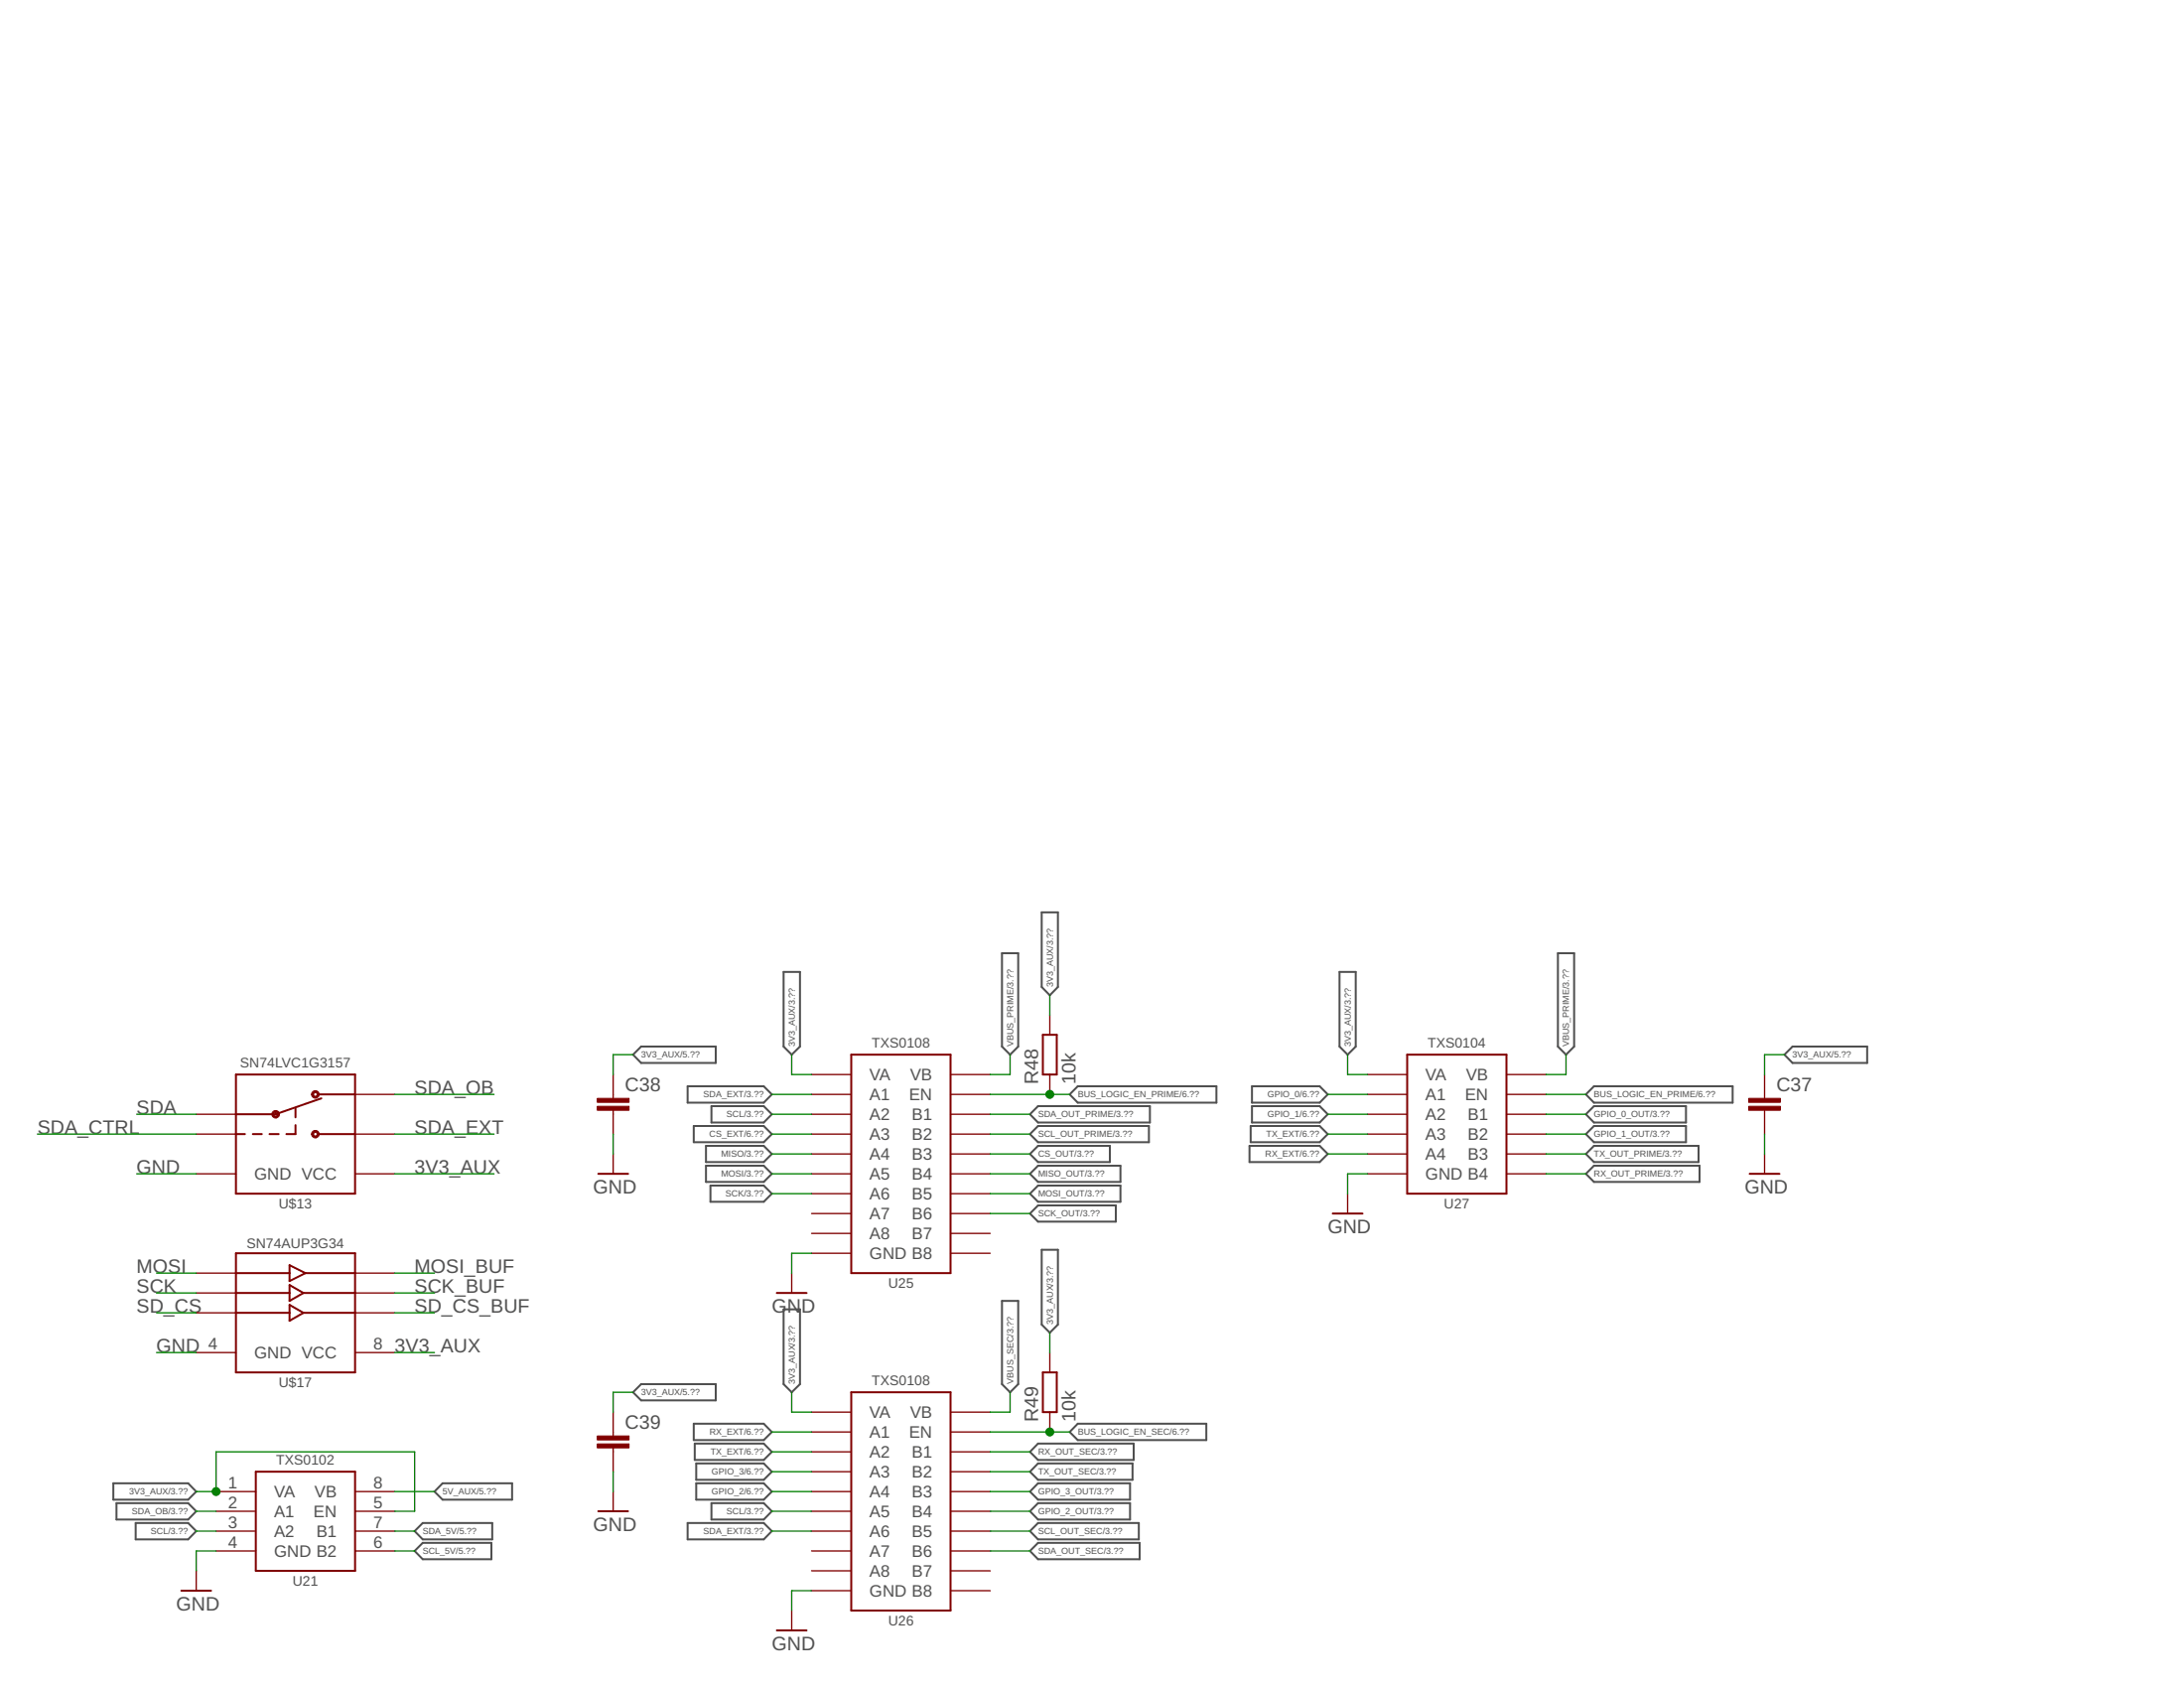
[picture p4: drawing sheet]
<svg xmlns="http://www.w3.org/2000/svg" width="279mm" height="216mm" viewBox="0 0 279 216" stroke-linecap="round" stroke-linejoin="round" font-family="sans-serif">
<g fill="none" stroke="#505050" stroke-width=".25">
<path d="M133.3 116.7h2v9.5l-1 1.1-1-1.1zM82 133.9h9.6v2.1h-9.6l-1-1.1zM88 138.9h9.7l1 1.1-1 1h-9.7zM100.2 124.3h2.1v9.6l-1 1-1.1-1zM128.2 121.9h2.1v12l-1.1 1-1-1zM136.8 140l1.1-1.1h17.7v2.1h-17.7zM160.2 138.9h8.6l1.1 1.1-1.1 1h-8.6zM171.4 124.3h2v9.6l-1 1-1-1zM199.3 121.9h2.1v12l-1.1 1-1-1zM202.9 140l1-1.1h17.8v2.1h-17.8zM228.3 134.9l1-1h9.6v2.1h-9.6zM88.8 144h8.9l1 1.1-1 1h-8.9z"/>
<path d="M90.3 149.1h7.4l1 1-1 1.1h-7.4zM90.3 146.6h7.4l1 1-1 1h-7.4zM90.9 151.6h6.8l1 1.1-1 1h-6.8zM91 141.5h6.7l1 1-1 1.1h-6.7zM131.8 142.5l1-1h14.3v2.1h-14.3zM131.8 150.1l1-1h10.5v2.1h-10.5zM131.8 152.7l1-1.1h10.5v2.1h-10.5zM131.8 145.1l1-1.1h14.2v2.1h-14.2zM131.8 147.6l1-1h9.2v2h-9.2zM131.8 155.2l1-1h9.9v2.1h-9.9zM133.3 159.9h2v9.5l-1 1.1-1-1.1zM159.9 146.6h8.9l1.1 1-1.1 1h-8.9z"/>
<path d="M160 144h8.8l1.1 1.1-1.1 1h-8.8zM160.2 141.5h8.6l1.1 1-1.1 1.1h-8.6zM202.9 142.5l1-1h11.8v2.1h-11.8zM202.9 150.1l1-1h13.5v2.1h-13.5zM202.9 145.1l1-1.1h11.8v2.1h-11.8zM202.9 147.6l1-1h13.4v2h-13.4zM81 178.1l1-1.1h9.6v2.1h-9.6zM100.2 167.5h2.1v9.5l-1 1.1-1.1-1.1zM128.2 166.4h2.1v10.6l-1.1 1.1-1-1.1zM14.5 189.7h9.6l1 1.1-1 1h-9.6zM14.9 192.3h9.2l1 1-1 1.1h-9.2zM17.4 194.8h6.7l1 1-1 1.1h-6.7z"/>
<path d="M53 195.8l1.1-1h8.9v2.1h-8.9zM53 198.4l1.1-1.1h8.8v2.1h-8.8zM56.6 189.7h8.9v2.1h-8.9l-1-1zM88 194.8h9.7l1 1-1 1.1h-9.7zM88.8 182.1h8.9l1 1.1-1 1h-8.9zM88.9 184.6h8.8l1 1.1-1 1h-8.8zM89.1 189.7h8.6l1 1.1-1 1h-8.6zM89.1 187.2h8.6l1 1-1 1.1h-8.6zM91 192.3h6.7l1 1-1 1.1h-6.7zM131.8 195.8l1-1h12.9v2.1h-12.9zM131.8 193.3l1-1h11.8v2.1h-11.8zM132.8 189.7h11.8v2.1h-11.8l-1-1z"/>
<path d="M132.8 197.3h13v2.1h-13l-1-1zM132.8 184.6h12.2v2.1h-12.2l-1-1zM132.8 187.2h12.1v2.1h-12.1l-1-1.1zM137.9 182.1h16.4v2.1h-16.4l-1.1-1z"/>
</g>
<g fill="none" stroke="#800000" stroke-width=".17">
<path d="M45.4 140h5.1M78.4 137.4v3.1M103.8 140h5.1M103.8 137.4h5.1M121.6 140h5.1M121.6 137.4h5.1M134.3 129.8v2.6M134.3 137.4v2.6M174.9 140h5.1M174.9 137.4h5.1M192.7 140h5.1M192.7 137.4h5.1"/>
<path d="M225.7 137.4v3.1M25.1 142.5h5.1M25.1 145.1h5.1M25.1 150.1h5.1M45.4 145.1h5.1M45.4 150.1h5.1M78.4 142v3.1M78.4 147.6v2.5M103.8 142.5h5.1M103.8 145.1h5.1M103.8 150.1h5.1M103.8 147.6h5.1"/>
<path d="M103.8 152.7h5.1M103.8 155.2h5.1M103.8 157.8h5.1M121.6 142.5h5.1M121.6 145.1h5.1M121.6 150.1h5.1M121.6 147.6h5.1M121.6 152.7h5.1M121.6 155.2h5.1M121.6 157.8h5.1M172.4 152.7v2.5M174.9 142.5h5.1"/>
<path d="M174.9 145.1h5.1M174.9 150.1h5.1M174.9 147.6h5.1M192.7 142.5h5.1M192.7 145.1h5.1M192.7 150.1h5.1M192.7 147.6h5.1M225.7 142v3.1M225.7 147.6v2.5M25.1 162.8h5.1M25.1 165.4h5.1M25.1 167.9h5.1"/>
<path d="M25.1 173h5.1M45.4 162.8h5.1M45.4 165.4h5.1M45.4 167.9h5.1M45.4 173h5.1M101.3 162.8v2.6M103.8 160.3h5.1M121.6 160.3h5.1M134.3 173v2.5M27.6 193.3h5.1M27.6 195.8h5.1M27.6 190.8h5.1"/>
<path d="M27.6 198.4h5.1M45.4 193.3h5.1M45.4 195.8h5.1M45.4 190.8h5.1M45.4 198.4h5.1M78.4 180.6v3.1M78.4 185.2v3M78.4 190.8v2.5M103.8 193.3h5.1M103.8 195.8h5.1M103.8 190.8h5.1M103.8 198.4h5.1"/>
<path d="M103.8 183.2h5.1M103.8 185.7h5.1M103.8 180.6h5.1M103.8 188.2h5.1M121.6 193.3h5.1M121.6 195.8h5.1M121.6 190.8h5.1M121.6 198.4h5.1M121.6 183.2h5.1M121.6 185.7h5.1M121.6 180.6h5.1M121.6 188.2h5.1"/>
<path d="M134.3 180.6v2.6M25.1 200.9v2.6M101.3 206v2.5M103.8 203.5h5.1M103.8 200.9h5.1M121.6 203.5h5.1M121.6 200.9h5.1"/>
</g>
<g fill="none" stroke="#800000" stroke-width=".25">
<path d="M30.2 137.4h15.2v15.3h-15.2zM40.9 140h4.5M108.9 134.9h12.7v27.9h-12.7zM133.4 132.4h1.8v5h-1.8zM180 134.9h12.7v17.8h-12.7zM30.2 145.1h1.1M32.3 145.1h1.2M34.5 145.1h1.1M37.8 143.9v1.2h-1.2M37.8 141.8v1.1M40.9 145.1h4.5M41.1 140.5l-5.8 2h-5.1"/>
<path d="M76.5 150.1h3.8M170.5 155.2h3.8M223.8 150.1h3.8M30.2 160.3h15.2v15.2h-15.2zM30.2 162.8h6.8M30.2 165.4h6.8M30.2 167.9h6.8M37 161.8l2.1 1-2.1 1.1zM37 164.4l1.8 1-1.8 1zM37 166.9l1.8 1-1.8 1zM38.8 165.4h6.6M38.8 167.9h6.6"/>
<path d="M39.1 162.8h6.3M99.4 165.4h3.8M108.9 178.1h12.7v27.9h-12.7zM133.4 175.5h1.8v5.1h-1.8zM32.7 188.2h12.7v12.7h-12.7zM76.5 193.3h3.8M23.2 203.5h3.8M99.4 208.5h3.8"/>
</g>
<g fill="#800000" stroke="#800000" stroke-width=".13">
<path d="M40 144.7a.49 .49 0 0 1 .8 .2 .49 .49 0 0 1-.4 .6 .49 .49 0 0 1-.5-.4h.2a.23 .23 0 0 1 .3-.2 .23 .23 0 0 1 .1 .3 .23 .23 0 0 1-.4 0v-.1h-.2z" fill-rule="evenodd"/>
<path d="M40 139.6a.49 .49 0 0 1 .8 .2 .49 .49 0 0 1-.4 .7 .49 .49 0 0 1-.5-.5h.2a.23 .23 0 0 1 .3-.2 .23 .23 0 0 1 .1 .3 .23 .23 0 0 1-.4 0v-.1h-.2z" fill-rule="evenodd"/>
<path d="M35 142.1a.49 .49 0 0 1 .7 .2 .49 .49 0 0 1-.3 .7 .49 .49 0 0 1-.6-.5h.2a.23 .23 0 0 1 .4-.2 .23 .23 0 0 1 0 .4 .23 .23 0 0 1-.3-.1l-.1-.1h-.2z" fill-rule="evenodd"/>
</g>
<g fill="#800000" stroke="#800000" stroke-width=".13">
<path d="M223.7 141.5h4.1v.5h-4.1z"/>
<path d="M223.7 140.5h4.1v.5h-4.1z"/>
<path d="M76.4 141.5h4.1v.5h-4.1z"/>
<path d="M76.4 140.5h4.1v.5h-4.1z"/>
<path d="M76.4 184.7h4.1v.5h-4.1z"/>
<path d="M76.4 183.7h4.1v.5h-4.1z"/>
</g>
<g fill="none" stroke="#008000" stroke-width=".17">
<path d="M50.5 140h12.7M81 134.9h-2.6v2.5M98.7 140h5.1M101.3 134.9v2.5h2.5M126.7 140h10.1M129.2 134.9v2.5h-2.5M134.3 127.3v2.5M169.9 140h5M172.4 134.9v2.5h2.5M197.8 140h5.1M200.3 134.9v2.5h-2.5M228.3 134.9h-2.6v2.5"/>
<path d="M4.8 145.1h20.3M17.5 142.5h7.6M17.5 150.1h7.6M50.5 150.1h12.7M50.5 145.1h12.7M78.4 145.1v2.5M98.7 142.5h5.1M98.7 150.1h5.1M98.7 152.7h5.1M98.7 145.1h5.1M98.7 147.6h5.1M126.7 142.5h5.1"/>
<path d="M126.7 150.1h5.1M126.7 152.7h5.1M126.7 145.1h5.1M126.7 147.6h5.1M126.7 155.2h5.1M169.9 142.5h5M169.9 145.1h5M169.9 147.6h5M174.9 150.1h-2.5v2.6M197.8 142.5h5.1M197.8 150.1h5.1M197.8 145.1h5.1"/>
<path d="M197.8 147.6h5.1M225.7 145.1v2.5M20 173h5.1M20 162.8h5.1M20 165.4h5.1M20 167.9h5.1M50.5 173h5.1M50.5 162.8h5.1M50.5 165.4h5.1M50.5 167.9h5.1M81 178.1h-2.6v2.5M101.3 178.1v2.5h2.5"/>
<path d="M103.8 160.3h-2.5v2.5M129.2 178.1v2.5h-2.5M134.3 170.5v2.5M25.1 195.8h2.5M25.1 193.3h2.5M25.1 190.8h2.5v-5.1h25.4v7.6h-2.5M27.6 198.4h-2.5v2.5M50.5 195.8h2.5M50.5 190.8h5.1M50.5 198.4h2.5M78.4 188.2v2.6M98.7 195.8h5.1"/>
<path d="M98.7 193.3h5.1M98.7 190.8h5.1M98.7 185.7h5.1M98.7 183.2h5.1M98.7 188.2h5.1M126.7 195.8h5.1M126.7 193.3h5.1M126.7 190.8h5.1M126.7 198.4h5.1M126.7 185.7h5.1M126.7 183.2h10.1M126.7 188.2h5.1"/>
<path d="M103.8 203.5h-2.5v2.5"/>
</g>
<g fill="#008000" stroke="#008000" stroke-width=".13">
<circle cx="27.6" cy="190.8" r=".51"/>
<circle cx="134.3" cy="140" r=".51"/>
<circle cx="134.3" cy="183.2" r=".51"/>
</g>
<g font-size="2.5" fill="#505050">
<text x="17.5" y="142.5">SDA</text>
<text x="53" y="140">SDA_OB</text>
<text x="80" y="139.6">C38</text>
<text x="132.8" y="138.7" transform="rotate(-90 132.8 138.7)">R48</text>
<text x="137.6" y="138.7" transform="rotate(-90 137.6 138.7)">10k</text>
<text x="227.3" y="139.6">C37</text>
<text x="4.8" y="145.1">SDA_CTRL</text>
<text x="53" y="145.1">SDA_EXT</text>
<text x="17.5" y="150.1">GND</text>
<text x="53" y="150.1">3V3_AUX</text>
<text x="75.9" y="152.7">GND</text>
<text x="223.2" y="152.7">GND</text>
<text x="169.9" y="157.8">GND</text>
<text x="17.5" y="162.8">MOSI</text>
<text x="17.5" y="165.4">SCK</text>
<text x="17.5" y="167.9">SD_CS</text>
<text x="53" y="165.4">SCK_BUF</text>
<text x="53" y="167.9">SD_CS_BUF</text>
<text x="53" y="162.8">MOSI_BUF</text>
<text x="98.8" y="167.9">G</text>
<text x="100.7" y="167.9">N</text>
<text x="102.5" y="167.9">D</text>
<text x="20" y="173">GND</text>
<text x="50.5" y="173">3V3_AUX</text>
<text x="80" y="182.8">C39</text>
<text x="132.8" y="181.9" transform="rotate(-90 132.8 181.9)">R49</text>
<text x="137.6" y="181.9" transform="rotate(-90 137.6 181.9)">10k</text>
<text x="75.9" y="195.8">GND</text>
<text x="22.6" y="206">GND</text>
<text x="98.8" y="211.1">GND</text>
</g>
<g font-size="2.1" fill="#505050">
<text x="111.2" y="140.7">A1</text>
<text x="111.2" y="143.3">A2</text>
<text x="111.2" y="138.2">VA</text>
<text x="116.3" y="140.7">EN</text>
<text x="116.4" y="138.2">VB</text>
<text x="116.7" y="143.3">B1</text>
<text x="182.4" y="140.7">A1</text>
<text x="182.4" y="143.3">A2</text>
<text x="182.4" y="138.2">VA</text>
<text x="187.4" y="140.7">EN</text>
<text x="187.5" y="138.2">VB</text>
<text x="187.8" y="143.3">B1</text>
<text x="111.2" y="145.8">A3</text>
<text x="111.2" y="148.4">A4</text>
<text x="116.7" y="145.8">B2</text>
<text x="116.7" y="148.4">B3</text>
<text x="182.4" y="145.8">A3</text>
<text x="182.4" y="148.4">A4</text>
<text x="187.8" y="145.8">B2</text>
<text x="187.8" y="148.4">B3</text>
<text x="32.5" y="150.9">GND VCC</text>
<text x="111.2" y="150.9">A5</text>
<text x="111.2" y="153.4">A6</text>
<text x="111.2" y="156">A7</text>
<text x="116.7" y="150.9">B4</text>
<text x="116.7" y="153.4">B5</text>
<text x="116.7" y="156">B6</text>
<text x="182.4" y="150.9">GND B4</text>
<text x="111.2" y="161.1">GND B8</text>
<text x="111.2" y="158.5">A8</text>
<text x="116.7" y="158.5">B7</text>
<text x="26.7" y="172.6">4</text>
<text x="32.5" y="173.8">GND VCC</text>
<text x="47.8" y="172.6">8</text>
<text x="111.2" y="183.9">A1</text>
<text x="111.2" y="181.4">VA</text>
<text x="116.3" y="183.9">EN</text>
<text x="116.4" y="181.4">VB</text>
<text x="29.2" y="190.4">1</text>
<text x="35.1" y="191.5">VA</text>
<text x="40.2" y="191.5">VB</text>
<text x="47.8" y="190.4">8</text>
<text x="111.2" y="186.4">A2</text>
<text x="111.2" y="189">A3</text>
<text x="111.2" y="191.5">A4</text>
<text x="116.7" y="186.4">B1</text>
<text x="116.7" y="189">B2</text>
<text x="116.7" y="191.5">B3</text>
<text x="29.2" y="192.9">2</text>
<text x="29.2" y="195.5">3</text>
<text x="35.1" y="194.1">A1</text>
<text x="35.1" y="196.6">A2</text>
<text x="40.1" y="194.1">EN</text>
<text x="40.5" y="196.6">B1</text>
<text x="47.8" y="192.9">5</text>
<text x="47.8" y="195.5">7</text>
<text x="111.2" y="194.1">A5</text>
<text x="111.2" y="196.6">A6</text>
<text x="116.7" y="194.1">B4</text>
<text x="116.7" y="196.6">B5</text>
<text x="29.2" y="198">4</text>
<text x="35.1" y="199.1">GND B2</text>
<text x="47.8" y="198">6</text>
<text x="111.2" y="199.1">A7</text>
<text x="111.2" y="201.7">A8</text>
<text x="116.7" y="199.1">B6</text>
<text x="116.7" y="201.7">B7</text>
<text x="111.2" y="204.2">GND B8</text>
</g>
<g font-size="1.8" fill="#505050">
<text x="30.7" y="136.6">SN74LVC1G3157</text>
<text x="111.5" y="134">TXS0108</text>
<text x="182.6" y="134">TXS0104</text>
<text x="35.7" y="154.6">U$13</text>
<text x="184.7" y="154.6">U27</text>
<text x="31.6" y="159.7">SN74AUP3G34</text>
<text x="113.6" y="164.7">U25</text>
<text x="35.7" y="177.4">U$17</text>
<text x="111.5" y="177.2">TXS0108</text>
<text x="35.3" y="187.3">TXS0102</text>
<text x="37.4" y="202.8">U21</text>
<text x="113.6" y="207.9">U26</text>
</g>
<g font-size="1.1" fill="#505050">
<text x="134.7" y="126.2" transform="rotate(-90 134.7 126.2)">3V3_AUX/3.??</text>
<text x="82" y="135.3">3V3_AUX/5.??</text>
<text x="101.7" y="133.9" transform="rotate(-90 101.7 133.9)">3V3_AUX/3.??</text>
<text x="129.6" y="133.9" transform="rotate(-90 129.6 133.9)">VBUS_PRIME/3.??</text>
<text x="172.8" y="133.9" transform="rotate(-90 172.8 133.9)">3V3_AUX/3.??</text>
<text x="200.7" y="133.9" transform="rotate(-90 200.7 133.9)">VBUS_PRIME/3.??</text>
<text x="229.3" y="135.3">3V3_AUX/5.??</text>
<text x="90" y="140.4">SDA_EXT/3.??</text>
<text x="92.9" y="142.9">SCL/3.??</text>
<text x="132.8" y="142.9">SDA_OUT_PRIME/3.??</text>
<text x="137.9" y="140.4">BUS_LOGIC_EN_PRIME/6.??</text>
<text x="162.2" y="140.4">GPIO_0/6.??</text>
<text x="162.2" y="142.9">GPIO_1/6.??</text>
<text x="203.9" y="142.9">GPIO_0_OUT/3.??</text>
<text x="203.9" y="140.4">BUS_LOGIC_EN_PRIME/6.??</text>
<text x="90.7" y="145.5">CS_EXT/6.??</text>
<text x="92.2" y="148">MISO/3.??</text>
<text x="132.8" y="145.5">SCL_OUT_PRIME/3.??</text>
<text x="132.8" y="148">CS_OUT/3.??</text>
<text x="161.9" y="148">RX_EXT/6.??</text>
<text x="162" y="145.5">TX_EXT/6.??</text>
<text x="203.9" y="145.5">GPIO_1_OUT/3.??</text>
<text x="203.9" y="148">TX_OUT_PRIME/3.??</text>
<text x="92.2" y="150.5">MOSI/3.??</text>
<text x="92.8" y="153.1">SCK/3.??</text>
<text x="132.8" y="153.1">MOSI_OUT/3.??</text>
<text x="132.8" y="155.6">SCK_OUT/3.??</text>
<text x="132.8" y="150.5">MISO_OUT/3.??</text>
<text x="203.9" y="150.5">RX_OUT_PRIME/3.??</text>
<text x="134.7" y="169.4" transform="rotate(-90 134.7 169.4)">3V3_AUX/3.??</text>
<text x="82" y="178.5">3V3_AUX/5.??</text>
<text x="101.7" y="177" transform="rotate(-90 101.7 177)">3V3_AUX/3.??</text>
<text x="129.6" y="177" transform="rotate(-90 129.6 177)">VBUS_SEC/3.??</text>
<text x="90.8" y="183.5">RX_EXT/6.??</text>
<text x="137.9" y="183.6">BUS_LOGIC_EN_SEC/6.??</text>
<text x="16.5" y="191.2">3V3_AUX/3.??</text>
<text x="56.6" y="191.2">5V_AUX/5.??</text>
<text x="90.9" y="186.1">TX_EXT/6.??</text>
<text x="91" y="188.6">GPIO_3/6.??</text>
<text x="91" y="191.2">GPIO_2/6.??</text>
<text x="132.8" y="191.2">GPIO_3_OUT/3.??</text>
<text x="132.8" y="188.6">TX_OUT_SEC/3.??</text>
<text x="132.8" y="186.1">RX_OUT_SEC/3.??</text>
<text x="16.9" y="193.7">SDA_OB/3.??</text>
<text x="19.3" y="196.2">SCL/3.??</text>
<text x="54.1" y="196.2">SDA_5V/5.??</text>
<text x="90" y="196.2">SDA_EXT/3.??</text>
<text x="92.9" y="193.7">SCL/3.??</text>
<text x="132.8" y="196.2">SCL_OUT_SEC/3.??</text>
<text x="132.8" y="193.7">GPIO_2_OUT/3.??</text>
<text x="54.1" y="198.8">SCL_5V/5.??</text>
<text x="132.8" y="198.8">SDA_OUT_SEC/3.??</text>
</g>
</svg>
